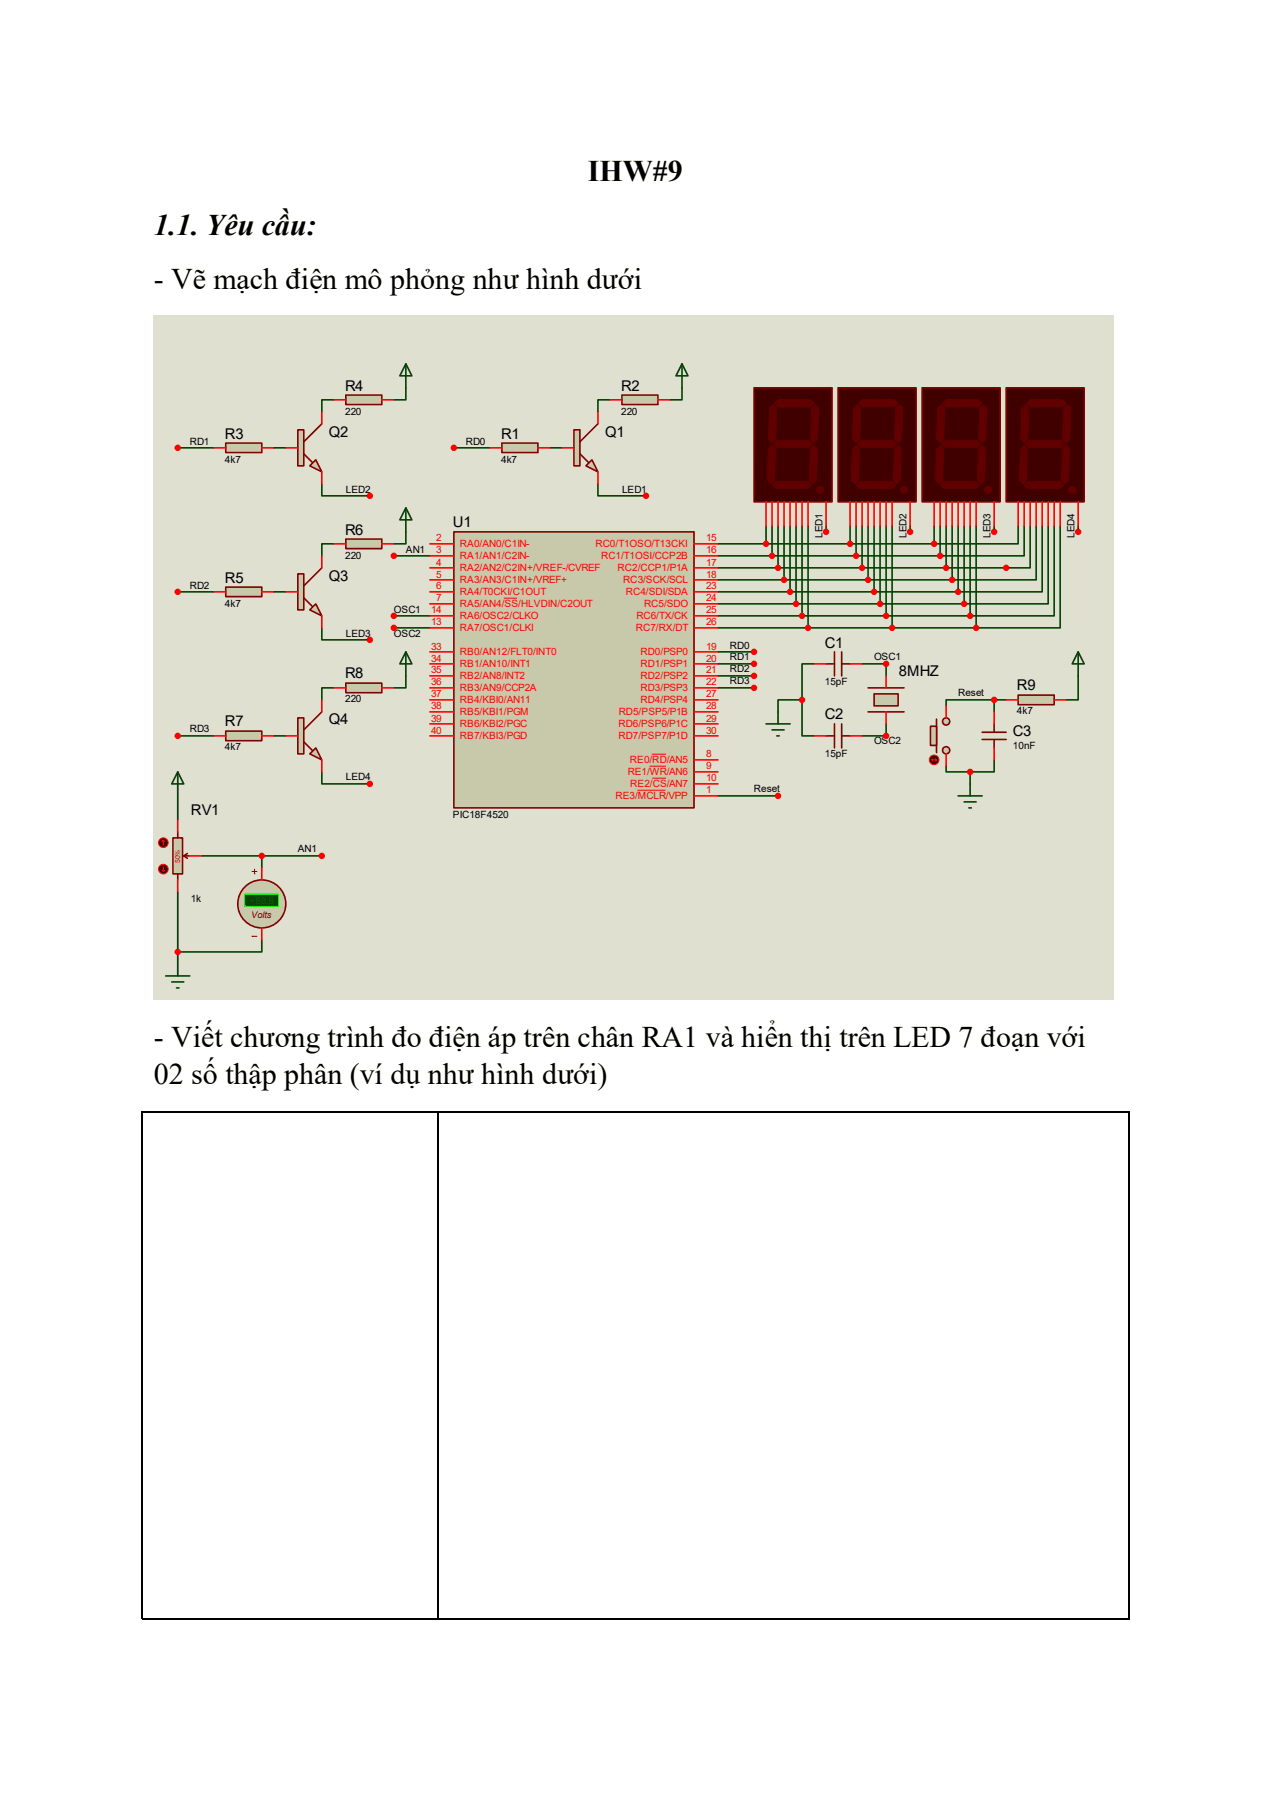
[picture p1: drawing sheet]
<svg xmlns="http://www.w3.org/2000/svg" width="210mm" height="297mm" viewBox="0 0 210 297" stroke-linecap="round" stroke-linejoin="round" font-family="sans-serif">
<path d="M25.4 52.2h158.7v113.1h-158.7z" fill-rule="evenodd" fill="#e0e0d0"/>
<g fill="none" stroke="#004000" stroke-width=".26">
<path d="M29.4 74h5.9M45.2 74h2M53.2 80v2h7.9M55.2 66.1h-2v2M67.1 64.1v2h-2M75 74h5.9M90.9 74h2M98.8 80v2h7.9M100.8 66.1h-2v2M112.7 64.1v2h-2M29.4 97.8h5.9M45.2 97.8h2"/>
<path d="M55.2 89.9h-2v2M65.1 91.9h5.9M67.1 87.9v2h-2M118.6 89.9h35.7M118.6 91.9h36.7M118.6 93.9h37.7M118.6 95.8h38.7M118.6 97.8h39.7M118.6 99.8h40.7M126.6 86.9v3M127.6 86.9v5M128.6 86.9v7"/>
<path d="M129.6 86.9v8.9M130.5 86.9v10.9M131.5 86.9v12.9M132.5 86.9v14.9M133.5 86.9v16.9M136.5 86.9v1M140.5 86.9v3M141.5 86.9v5M142.4 86.9v7M143.4 86.9v8.9M144.4 86.9v10.9M145.4 86.9v12.9"/>
<path d="M146.4 86.9v14.9M147.4 86.9v16.9M150.4 86.9v1M154.3 86.9v3M155.3 86.9v5M156.3 86.9v7M157.3 86.9v8.9M158.3 86.9v10.9M159.3 86.9v12.9M160.3 86.9v14.9M161.3 86.9v16.9M164.3 86.9v1"/>
<path d="M168.2 86.9v3h-13.9M169.2 86.9v5h-13.9M170.2 86.9v7h-13.9M171.2 86.9v8.9h-13.9M172.2 86.9v10.9h-13.9M173.2 86.9v12.9h-13.9M174.2 86.9v14.9h-13.9M175.2 86.9v16.9h-13.9M178.2 86.9v1M53.2 103.8v2h7.9M55.2 113.7h-2v2M65.1 101.8h5.9"/>
<path d="M65.1 103.8h5.9M67.1 111.7v2h-2M118.6 107.7h6M118.6 109.7h6M118.6 101.8h41.7M118.6 103.8h42.7M118.6 111.7h6M118.6 113.7h6M132.5 115.7h-3.9v2M132.5 115.7v5.9h2M134.5 109.7h-2v6M142.4 109.7h4v2"/>
<path d="M146.4 119.6v2h-4M164.3 115.7h-8v1M164.3 115.7v2M164.3 115.7h2M178.2 111.7v4h-2M29.4 121.6h5.9M29.4 131.5v4M45.2 121.6h2M53.2 127.6v2h7.9M118.6 131.5h10M156.3 126.6v1h4M160.3 127.6v2"/>
<path d="M164.3 125.6v2h-4M29.4 147.4v11.9M33.3 141.5h19.9M43.3 155.4v1.9h-13.9M43.3 141.5v1.9"/>
</g>
<path d="M75 87.9h39.7v45.6h-39.7z" fill-rule="evenodd" fill="#c8c8aa" stroke="#800000" stroke-width=".26"/>
<g fill="none" stroke="#f00" stroke-width=".26">
<path d="M71 89.9h4M71 91.9h4M71 93.9h4M71 95.8h4M71 97.8h4M71 99.8h4M114.7 89.9h3.9M114.7 91.9h3.9M114.7 93.9h3.9M114.7 95.8h3.9M114.7 97.8h3.9M114.7 99.8h3.9"/>
<path d="M71 101.8h4M71 103.8h4M71 107.7h4M71 109.7h4M71 111.7h4M71 113.7h4M71 115.7h4M71 117.7h4M71 119.6h4M114.7 101.8h3.9M114.7 103.8h3.9M114.7 107.7h3.9"/>
<path d="M114.7 109.7h3.9M114.7 111.7h3.9M114.7 113.7h3.9M114.7 115.7h3.9M114.7 117.7h3.9M114.7 119.6h3.9M71 121.6h4M114.7 121.6h3.9M114.7 125.6h3.9M114.7 127.6h3.9M114.7 129.6h3.9M114.7 131.5h3.9"/>
</g>
<path d="M83.2 98.9h2.2M105.3 130.6h4.7M107.3 126.6h2.8M107.7 124.7h2.4M107.8 128.6h2.3" fill="none" stroke="#f00" stroke-width=".17"/>
<path d="M82.9 73.2h6v1.6h-6z" fill-rule="evenodd" fill="#c8c8aa" stroke="#800000" stroke-width=".26"/>
<path d="M80.9 74h2M88.9 74h2" fill="none" stroke="#f00" stroke-width=".26"/>
<g fill="#c8c8aa" stroke="#800000" stroke-width=".26">
<path d="M96.8 77l1-1 1 2z"/>
<path d="M94.8 71h1v6h-1z" fill-rule="evenodd"/>
</g>
<path d="M95.8 75l1.4 1.4M98.8 70.1l-3 2.9" fill="none" stroke="#800000" stroke-width=".26"/>
<path d="M92.9 74h1.9M98.8 68.1v2M98.8 78v2" fill="none" stroke="#f00" stroke-width=".26"/>
<g fill="#f00" stroke="#f00" stroke-width=".26">
<circle cx="75" cy="74" r=".4"/>
<circle cx="124.6" cy="107.7" r=".4"/>
<circle cx="124.6" cy="109.7" r=".4"/>
<circle cx="166.3" cy="93.9" r=".4"/>
</g>
<path d="M124.6 64.1h12.9v18.8h-12.9z" fill-rule="evenodd" fill="#400000" stroke="#800000" stroke-width=".26"/>
<g fill="#600000" stroke="#600000" stroke-width=".17">
<path d="M128 66.7l.6-.6h5.3l.6 .6-.6 .6h-5.3z" fill-rule="evenodd"/>
<path d="M134.1 67.5l.6-.6 .6 .6-.2 5.1-.6 .6-.6-.6z" fill-rule="evenodd"/>
<path d="M127.8 73.4l.6-.6h5.3l.6 .6-.6 .6h-5.3z" fill-rule="evenodd"/>
<path d="M127.2 67.5l.6-.6 .6 .6-.2 5.1-.6 .6-.6-.6z" fill-rule="evenodd"/>
<path d="M133.9 74.2l.6-.6 .6 .6-.2 5.2-.6 .6-.6-.6z" fill-rule="evenodd"/>
<path d="M128.2 79.6h5.3l.6 .6-.6 .6h-5.3l-.6-.6z" fill-rule="evenodd"/>
<path d="M127 74.2l.6-.6 .6 .6-.2 5.2-.6 .6-.6-.6z" fill-rule="evenodd"/>
<circle cx="135.5" cy="81" r=".59"/>
</g>
<path d="M126.6 82.9v4M127.6 82.9v4M128.6 82.9v4M129.6 82.9v4M130.5 82.9v4M131.5 82.9v4M132.5 82.9v4M133.5 82.9v4M136.5 82.9v4" fill="none" stroke="#f00" stroke-width=".26"/>
<path d="M138.5 64.1h12.9v18.8h-12.9z" fill-rule="evenodd" fill="#400000" stroke="#800000" stroke-width=".26"/>
<g fill="#600000" stroke="#600000" stroke-width=".17">
<path d="M141.9 66.7l.5-.6h5.4l.6 .6-.6 .6h-5.4z" fill-rule="evenodd"/>
<path d="M148.6 66.9l.6 .6-.2 5.1-.6 .6-.6-.6 .2-5.1z" fill-rule="evenodd"/>
<path d="M142.2 72.8h5.4l.6 .6-.6 .6h-5.4l-.5-.6z" fill-rule="evenodd"/>
<path d="M141.1 67.5l.6-.6 .5 .6-.2 5.1-.5 .6-.6-.6z" fill-rule="evenodd"/>
<path d="M147.8 74.2l.6-.6 .6 .6-.2 5.2-.6 .6-.6-.6z" fill-rule="evenodd"/>
<path d="M141.5 80.2l.5-.6h5.4l.6 .6-.6 .6h-5.4z" fill-rule="evenodd"/>
<path d="M140.9 74.2l.6-.6 .5 .6-.1 5.2-.6 .6-.6-.6z" fill-rule="evenodd"/>
<circle cx="149.4" cy="81" r=".59"/>
</g>
<path d="M140.5 82.9v4M141.5 82.9v4M142.4 82.9v4M143.4 82.9v4M144.4 82.9v4M145.4 82.9v4M146.4 82.9v4M147.4 82.9v4M150.4 82.9v4" fill="none" stroke="#f00" stroke-width=".26"/>
<g fill="#f00" stroke="#f00" stroke-width=".26">
<circle cx="126.6" cy="89.9" r=".4"/>
<circle cx="127.6" cy="91.9" r=".4"/>
<circle cx="128.6" cy="93.9" r=".4"/>
<circle cx="129.6" cy="95.8" r=".4"/>
<circle cx="130.5" cy="97.8" r=".4"/>
<circle cx="131.5" cy="99.8" r=".4"/>
<circle cx="132.5" cy="101.8" r=".4"/>
<circle cx="133.5" cy="103.8" r=".4"/>
</g>
<path d="M152.4 64.1h12.9v18.8h-12.9z" fill-rule="evenodd" fill="#400000" stroke="#800000" stroke-width=".26"/>
<g fill="#600000" stroke="#600000" stroke-width=".17">
<path d="M155.7 66.7l.6-.6h5.4l.6 .6-.6 .6h-5.4z" fill-rule="evenodd"/>
<path d="M161.9 67.5l.6-.6 .6 .6-.2 5.1-.6 .6-.6-.6z" fill-rule="evenodd"/>
<path d="M155.5 73.4l.6-.6h5.4l.6 .6-.6 .6h-5.4z" fill-rule="evenodd"/>
<path d="M155.5 66.9l.6 .6-.2 5.1-.6 .6-.6-.6 .2-5.1z" fill-rule="evenodd"/>
<path d="M161.7 74.2l.6-.6 .6 .6-.2 5.2-.6 .6-.6-.6z" fill-rule="evenodd"/>
<path d="M155.3 80.2l.6-.6h5.4l.6 .6-.6 .6h-5.4z" fill-rule="evenodd"/>
<path d="M154.7 74.2l.6-.6 .6 .6-.2 5.2-.6 .6-.6-.6z" fill-rule="evenodd"/>
<circle cx="163.3" cy="81" r=".59"/>
</g>
<path d="M154.3 82.9v4M155.3 82.9v4M156.3 82.9v4M157.3 82.9v4M158.3 82.9v4M159.3 82.9v4M160.3 82.9v4M161.3 82.9v4M164.3 82.9v4" fill="none" stroke="#f00" stroke-width=".26"/>
<path d="M166.3 64.1h12.8v18.8h-12.8z" fill-rule="evenodd" fill="#400000" stroke="#800000" stroke-width=".26"/>
<g fill="#600000" stroke="#600000" stroke-width=".17">
<path d="M170.2 66.1h5.4l.6 .6-.6 .6h-5.4l-.6-.6z" fill-rule="evenodd"/>
<path d="M175.8 67.5l.6-.6 .6 .6-.2 5.1-.6 .6-.6-.6z" fill-rule="evenodd"/>
<path d="M169.4 73.4l.6-.6h5.4l.6 .6-.6 .6h-5.4z" fill-rule="evenodd"/>
<path d="M168.8 67.5l.6-.6 .6 .6-.2 5.1-.6 .6-.6-.6z" fill-rule="evenodd"/>
<path d="M176.2 73.6l.6 .6-.2 5.2-.6 .6-.6-.6 .2-5.2z" fill-rule="evenodd"/>
<path d="M169.2 80.2l.6-.6h5.4l.6 .6-.6 .6h-5.4z" fill-rule="evenodd"/>
<path d="M169.2 73.6l.6 .6-.2 5.2-.6 .6-.6-.6 .2-5.2z" fill-rule="evenodd"/>
<circle cx="177.2" cy="81" r=".59"/>
</g>
<path d="M168.2 82.9v4M169.2 82.9v4M170.2 82.9v4M171.2 82.9v4M172.2 82.9v4M173.2 82.9v4M174.2 82.9v4M175.2 82.9v4M178.2 82.9v4" fill="none" stroke="#f00" stroke-width=".26"/>
<g fill="#f00" stroke="#f00" stroke-width=".26">
<circle cx="140.5" cy="89.9" r=".4"/>
<circle cx="141.5" cy="91.9" r=".4"/>
<circle cx="142.4" cy="93.9" r=".4"/>
<circle cx="143.4" cy="95.8" r=".4"/>
<circle cx="144.4" cy="97.8" r=".4"/>
<circle cx="145.4" cy="99.8" r=".4"/>
<circle cx="146.4" cy="101.8" r=".4"/>
<circle cx="147.4" cy="103.8" r=".4"/>
<circle cx="154.4" cy="89.9" r=".4"/>
<circle cx="155.3" cy="91.9" r=".4"/>
<circle cx="156.3" cy="93.9" r=".4"/>
<circle cx="157.3" cy="95.8" r=".4"/>
<circle cx="158.3" cy="97.8" r=".4"/>
<circle cx="159.3" cy="99.8" r=".4"/>
<circle cx="160.3" cy="101.8" r=".4"/>
<circle cx="161.3" cy="103.8" r=".4"/>
<circle cx="124.6" cy="111.7" r=".4"/>
<circle cx="124.6" cy="113.7" r=".4"/>
<circle cx="136.5" cy="87.9" r=".4"/>
<circle cx="150.4" cy="87.9" r=".4"/>
<circle cx="164.3" cy="87.9" r=".4"/>
<circle cx="178.2" cy="87.9" r=".4"/>
</g>
<path d="M102.8 65.3h5.9v1.6h-5.9z" fill-rule="evenodd" fill="#c8c8aa" stroke="#800000" stroke-width=".26"/>
<path d="M100.8 66.1h2M108.7 66.1h2" fill="none" stroke="#f00" stroke-width=".26"/>
<circle cx="106.7" cy="82" r=".4" fill="#f00" stroke="#f00" stroke-width=".26"/>
<path d="M112.7 60.1l1 2h-2zM112.7 60.1v4" fill="none" stroke="#004000" stroke-width=".26"/>
<path d="M37.3 73.2h6v1.6h-6z" fill-rule="evenodd" fill="#c8c8aa" stroke="#800000" stroke-width=".26"/>
<path d="M35.3 74h2M43.3 74h1.9" fill="none" stroke="#f00" stroke-width=".26"/>
<g fill="#c8c8aa" stroke="#800000" stroke-width=".26">
<path d="M51.2 77l1-1 1 2z"/>
<path d="M49.2 71h1v6h-1z" fill-rule="evenodd"/>
</g>
<path d="M50.2 75l1.4 1.4M53.2 70.1l-3 2.9" fill="none" stroke="#800000" stroke-width=".26"/>
<path d="M47.2 74h2M53.2 68.1v2M53.2 78v2" fill="none" stroke="#f00" stroke-width=".26"/>
<circle cx="29.4" cy="74" r=".4" fill="#f00" stroke="#f00" stroke-width=".26"/>
<path d="M57.1 65.3h6v1.6h-6z" fill-rule="evenodd" fill="#c8c8aa" stroke="#800000" stroke-width=".26"/>
<path d="M55.2 66.1h1.9M63.1 66.1h2" fill="none" stroke="#f00" stroke-width=".26"/>
<circle cx="61.1" cy="82" r=".4" fill="#f00" stroke="#f00" stroke-width=".26"/>
<path d="M67.1 60.1l1 2h-2zM67.1 60.1v4" fill="none" stroke="#004000" stroke-width=".26"/>
<path d="M37.3 97h6v1.6h-6z" fill-rule="evenodd" fill="#c8c8aa" stroke="#800000" stroke-width=".26"/>
<path d="M35.3 97.8h2M43.3 97.8h1.9" fill="none" stroke="#f00" stroke-width=".26"/>
<g fill="#c8c8aa" stroke="#800000" stroke-width=".26">
<path d="M51.2 100.8l1-1 1 2z"/>
<path d="M49.2 94.8h1v6h-1z" fill-rule="evenodd"/>
</g>
<path d="M50.2 98.8l1.4 1.4M53.2 93.9l-3 2.9" fill="none" stroke="#800000" stroke-width=".26"/>
<path d="M47.2 97.8h2M53.2 91.9v2M53.2 101.8v2" fill="none" stroke="#f00" stroke-width=".26"/>
<circle cx="29.4" cy="97.8" r=".4" fill="#f00" stroke="#f00" stroke-width=".26"/>
<path d="M57.1 89.1h6v1.6h-6z" fill-rule="evenodd" fill="#c8c8aa" stroke="#800000" stroke-width=".26"/>
<path d="M55.2 89.9h1.9M63.1 89.9h2" fill="none" stroke="#f00" stroke-width=".26"/>
<circle cx="61.1" cy="105.8" r=".4" fill="#f00" stroke="#f00" stroke-width=".26"/>
<path d="M67.1 83.9l1 2h-2zM67.1 83.9v4" fill="none" stroke="#004000" stroke-width=".26"/>
<path d="M37.3 120.8h6v1.6h-6z" fill-rule="evenodd" fill="#c8c8aa" stroke="#800000" stroke-width=".26"/>
<path d="M35.3 121.6h2M43.3 121.6h1.9" fill="none" stroke="#f00" stroke-width=".26"/>
<g fill="#c8c8aa" stroke="#800000" stroke-width=".26">
<path d="M51.2 124.6l1-1 1 2z"/>
<path d="M49.2 118.7h1v5.9h-1z" fill-rule="evenodd"/>
</g>
<path d="M53.2 117.7l-3 2.9M50.2 122.6l1.4 1.4" fill="none" stroke="#800000" stroke-width=".26"/>
<path d="M53.2 115.7v2M47.2 121.6h2M53.2 125.6v2" fill="none" stroke="#f00" stroke-width=".26"/>
<circle cx="29.4" cy="121.6" r=".4" fill="#f00" stroke="#f00" stroke-width=".26"/>
<path d="M57.1 112.9h6v1.6h-6z" fill-rule="evenodd" fill="#c8c8aa" stroke="#800000" stroke-width=".26"/>
<path d="M55.2 113.7h1.9M63.1 113.7h2" fill="none" stroke="#f00" stroke-width=".26"/>
<circle cx="61.1" cy="129.6" r=".4" fill="#f00" stroke="#f00" stroke-width=".26"/>
<path d="M67.1 107.7l1 2h-2zM67.1 107.7v4" fill="none" stroke="#004000" stroke-width=".26"/>
<path d="M143.4 113.7h6M143.4 117.7h6" fill="none" stroke="#800000" stroke-width=".26"/>
<path d="M144.4 114.7h4v2h-4z" fill-rule="evenodd" fill="#c8c8aa" stroke="#800000" stroke-width=".26"/>
<path d="M134.5 109.7h2M140.5 109.7h1.9M146.4 111.7v2M146.4 117.7v1.9M134.5 121.6h2M140.5 121.6h1.9" fill="none" stroke="#f00" stroke-width=".26"/>
<path d="M136.5 109.7h1.4M137.9 107.7v4M137.9 119.6v4M139.1 107.7v4M139.1 119.6v4M139.1 109.7h1.4M136.5 121.6h1.4M139.1 121.6h1.4" fill="none" stroke="#800000" stroke-width=".26"/>
<path d="M126.6 119.6h3.9M128.6 117.7v1.9M127.6 120.6h2M128.4 121.6h.4" fill="none" stroke="#004000" stroke-width=".26"/>
<g fill="#f00" stroke="#f00" stroke-width=".26">
<circle cx="132.5" cy="115.7" r=".4"/>
<circle cx="146.4" cy="109.7" r=".4"/>
<circle cx="146.4" cy="121.6" r=".4"/>
</g>
<g fill="#c8c8aa" stroke="#800000" stroke-width=".26">
<circle cx="156.3" cy="124" r=".59"/>
<circle cx="156.3" cy="119.2" r=".59"/>
</g>
<path d="M154.7 118.9v5.5" fill="none" stroke="#800000" stroke-width=".26"/>
<path d="M153.8 120h.9v3.2h-.9z" fill-rule="evenodd" fill="#c8c8aa" stroke="#800000" stroke-width=".26"/>
<path d="M156.3 116.7v2M156.3 124.6v2" fill="none" stroke="#f00" stroke-width=".26"/>
<circle cx="154.4" cy="125.6" r=".79" fill="#400000" stroke="#f00" stroke-width=".17"/>
<path d="M154 125.6h.7M154 125.6l.2 .2M154.2 125.4l-.2 .2M154.5 125.4l.2 .2M154.7 125.6l-.2 .2" fill="none" stroke="#f00" stroke-width=".17"/>
<path d="M164.3 119.6v1.4M162.3 122.2h4M162.3 121h4M164.3 122.2v1.4" fill="none" stroke="#800000" stroke-width=".26"/>
<path d="M164.3 117.7v1.9M164.3 123.6v2" fill="none" stroke="#f00" stroke-width=".26"/>
<path d="M158.3 131.5h4M159.3 132.5h2M160.1 133.5h.4M160.3 129.6v1.9" fill="none" stroke="#004000" stroke-width=".26"/>
<circle cx="160.3" cy="127.6" r=".4" fill="#f00" stroke="#f00" stroke-width=".26"/>
<path d="M168.2 114.9h6v1.6h-6z" fill-rule="evenodd" fill="#c8c8aa" stroke="#800000" stroke-width=".26"/>
<path d="M166.3 115.7h1.9M174.2 115.7h2" fill="none" stroke="#f00" stroke-width=".26"/>
<path d="M178.2 107.7l.9 2h-1.9zM178.2 107.7v4" fill="none" stroke="#004000" stroke-width=".26"/>
<g fill="#f00" stroke="#f00" stroke-width=".26">
<circle cx="164.3" cy="115.7" r=".4"/>
<circle cx="128.6" cy="131.5" r=".4"/>
<circle cx="65.1" cy="101.8" r=".4"/>
<circle cx="65.1" cy="103.8" r=".4"/>
</g>
<path d="M28.6 138.5h1.6v5.9h-1.6z" fill-rule="evenodd" fill="#c8c8aa" stroke="#800000" stroke-width=".26"/>
<path d="M29.4 137.5v1M29.4 144.4v1M30.4 141.5l.6 .4M30.4 141.5h1M31 141.1l-.6 .4" fill="none" stroke="#800000" stroke-width=".26"/>
<path d="M29.4 135.5v2M29.4 145.4v2M31.4 141.5h1.9" fill="none" stroke="#f00" stroke-width=".26"/>
<circle cx="27" cy="139.3" r=".79" fill="#400000" stroke="#f00" stroke-width=".17"/>
<path d="M27 138.9l-.2 .2M27 138.9l.2 .2M27 138.9v.8" fill="none" stroke="#f00" stroke-width=".17"/>
<circle cx="27" cy="143.6" r=".79" fill="#400000" stroke="#f00" stroke-width=".17"/>
<path d="M26.8 143.8l.2 .2M27 143.3v.7M27.2 143.8l-.2 .2" fill="none" stroke="#f00" stroke-width=".17"/>
<circle cx="43.3" cy="149.4" r="4" fill="#c8c8aa" stroke="#800000" stroke-width=".26"/>
<path d="M41.7 144h.8M41.7 154.8h.8M42.1 143.6v.8" fill="none" stroke="#800000" stroke-width=".17"/>
<path d="M40.5 147.8h5.5v2h-5.5z" fill-rule="evenodd" fill="#004000" stroke="#0f0" stroke-width=".17"/>
<path d="M43.3 143.4v2M43.3 153.4v2" fill="none" stroke="#f00" stroke-width=".26"/>
<path d="M29.4 127.6l1 2h-2zM29.4 127.6v3.9M29.4 159.3v2M27.4 161.3h4M28.4 162.3h2M29.2 163.3h.4" fill="none" stroke="#004000" stroke-width=".26"/>
<g fill="#f00" stroke="#f00" stroke-width=".26">
<circle cx="29.4" cy="157.3" r=".4"/>
<circle cx="43.3" cy="141.5" r=".4"/>
<circle cx="53.2" cy="141.5" r=".4"/>
<circle cx="65.1" cy="91.9" r=".4"/>
</g>
<path d="M23.4 183.8h163M23.5 183.9v83.7M72.4 183.9v83.7M186.5 183.9v83.7M23.4 267.5h48.9M72.5 267.5h113.9" fill="none" stroke="#000" stroke-width=".17"/>
<path d="M186.4 183.7h.2v.2h-.2zM186.4 267.5h.2v.1h-.2z" fill="#000"/>
<g font-size="5">
<text x="97.1" y="29.9">IHW#9</text>
<text x="25.4" y="38.9">1.1. Yêu cầu:</text>
<text x="25.4" y="47.8">- Vẽ mạch điện mô phỏng như hình dưới</text>
<text x="25.4" y="173.1">- Viết chương trình đo điện áp trên chân RA1 và hiển thị trên LED 7 đoạn với</text>
<text x="25.4" y="179.2">02 số thập phân (ví dụ như hình dưới)</text>
</g>
<g font-size="2.4">
<text x="57" y="64.6">R4</text>
<text x="102.7" y="64.6">R2</text>
<text x="37.2" y="72.5">R3</text>
<text x="54.4" y="72.2">Q2</text>
<text x="82.8" y="72.5">R1</text>
<text x="100" y="72.2">Q1</text>
<text x="57" y="88.4">R6</text>
<text x="74.8" y="87.2">U1</text>
<text x="54.4" y="96">Q3</text>
<text x="37.2" y="96.3">R5</text>
<text x="136.3" y="107">C1</text>
<text x="57" y="112.1">R8</text>
<text x="148.5" y="111.8">8MHZ</text>
<text x="54.4" y="119.7">Q4</text>
<text x="136.3" y="118.9">C2</text>
<text x="168" y="114.1">R9</text>
<text x="37.2" y="120.1">R7</text>
<text x="167.4" y="121.7">C3</text>
<text x="31.5" y="134.7">RV1</text>
</g>
<g font-size="1.7">
<text x="57" y="68.5">220</text>
<text x="102.7" y="68.5">220</text>
<text x="31.4" y="73.5">RD1</text>
<text x="37.2" y="76.5">4k7</text>
<text x="77" y="73.5">RD0</text>
<text x="82.8" y="76.5">4k7</text>
<text x="57.1" y="81.4">LED2</text>
<text x="102.8" y="81.4">LED1</text>
<text x="135.9" y="88.9" transform="rotate(-90 135.9 88.9)">LED1</text>
<text x="149.8" y="88.9" transform="rotate(-90 149.8 88.9)">LED2</text>
<text x="163.7" y="88.9" transform="rotate(-90 163.7 88.9)">LED3</text>
<text x="177.5" y="88.9" transform="rotate(-90 177.5 88.9)">LED4</text>
<text x="57" y="92.3">220</text>
<text x="67.1" y="91.4">AN1</text>
<text x="31.4" y="97.3">RD2</text>
<text x="37.2" y="100.3">4k7</text>
<text x="65.1" y="101.3">OSC1</text>
<text x="57.1" y="105.2">LED3</text>
<text x="65.1" y="105.2">OSC2</text>
<text x="120.6" y="107.2">RD0</text>
<text x="120.6" y="109.1">RD1</text>
<text x="120.6" y="111.1">RD2</text>
<text x="120.6" y="113.1">RD3</text>
<text x="136.3" y="113.3">15pF</text>
<text x="144.4" y="109.1">OSC1</text>
<text x="57" y="116.1">220</text>
<text x="158.3" y="115.1">Reset</text>
<text x="168" y="118.1">4k7</text>
<text x="31.4" y="121">RD3</text>
<text x="37.2" y="124">4k7</text>
<text x="136.3" y="125.2">15pF</text>
<text x="144.4" y="123">OSC2</text>
<text x="167.4" y="123.9">10nF</text>
<text x="57.1" y="129">LED4</text>
<text x="124.6" y="130.9">Reset</text>
<text x="74.8" y="135.1">PIC18F4520</text>
<text x="49.2" y="140.9">AN1</text>
<text x="31.5" y="149">1k</text>
</g>
<g font-size="1.7" fill="#f00">
<text x="72.1" y="89.5">2</text>
<text x="116.7" y="89.5">15</text>
<text x="72.1" y="91.5">3</text>
<text x="72.1" y="93.5">4</text>
<text x="72.1" y="95.5">5</text>
<text x="76" y="90.4">RA0/AN0/C1IN-</text>
<text x="76" y="92.4">RA1/AN1/C2IN-</text>
<text x="76" y="94.4">RA2/AN2/C2IN+/VREF-/CVREF</text>
<text x="98.4" y="90.4">RC0/T1OSO/T13CKI</text>
<text x="99.3" y="92.4">RC1/T1OSI/CCP2B</text>
<text x="102" y="94.4">RC2/CCP1/P1A</text>
<text x="116.7" y="91.5">16</text>
<text x="116.7" y="93.5">17</text>
<text x="116.7" y="95.5">18</text>
<text x="71.2" y="101.4">14</text>
<text x="72.1" y="97.4">6</text>
<text x="72.1" y="99.4">7</text>
<text x="76" y="96.3">RA3/AN3/C1IN+/VREF+</text>
<text x="76" y="98.3">RA4/T0CKI/C1OUT</text>
<text x="76" y="100.3">RA5/AN4/SS/HLVDIN/C2OUT</text>
<text x="103" y="96.3">RC3/SCK/SCL</text>
<text x="103.4" y="98.3">RC4/SDI/SDA</text>
<text x="106.4" y="100.3">RC5/SDO</text>
<text x="116.7" y="97.4">23</text>
<text x="116.7" y="99.4">24</text>
<text x="116.7" y="101.4">25</text>
<text x="71.2" y="103.4">13</text>
<text x="71.2" y="107.4">33</text>
<text x="76" y="102.3">RA6/OSC2/CLKO</text>
<text x="76" y="104.3">RA7/OSC1/CLKI</text>
<text x="105.1" y="104.3">RC7/RX/DT</text>
<text x="105.2" y="102.3">RC6/TX/CK</text>
<text x="116.7" y="103.4">26</text>
<text x="116.7" y="107.4">19</text>
<text x="71.2" y="109.3">34</text>
<text x="71.2" y="111.3">35</text>
<text x="71.2" y="113.3">36</text>
<text x="76" y="108.3">RB0/AN12/FLT0/INT0</text>
<text x="76" y="110.2">RB1/AN10/INT1</text>
<text x="76" y="112.2">RB2/AN8/INT2</text>
<text x="105.8" y="108.3">RD0/PSP0</text>
<text x="105.8" y="110.2">RD1/PSP1</text>
<text x="105.8" y="112.2">RD2/PSP2</text>
<text x="116.7" y="109.3">20</text>
<text x="116.7" y="111.3">21</text>
<text x="116.7" y="113.3">22</text>
<text x="71.2" y="115.3">37</text>
<text x="71.2" y="117.3">38</text>
<text x="71.2" y="119.3">39</text>
<text x="76" y="114.2">RB3/AN9/CCP2A</text>
<text x="76" y="116.2">RB4/KBI0/AN11</text>
<text x="76" y="118.2">RB5/KBI1/PGM</text>
<text x="102.2" y="118.2">RD5/PSP5/P1B</text>
<text x="105.8" y="114.2">RD3/PSP3</text>
<text x="105.8" y="116.2">RD4/PSP4</text>
<text x="116.7" y="115.3">27</text>
<text x="116.7" y="117.3">28</text>
<text x="116.7" y="119.3">29</text>
<text x="71.2" y="121.2">40</text>
<text x="76" y="120.2">RB6/KBI2/PGC</text>
<text x="76" y="122.2">RB7/KBI3/PGD</text>
<text x="102.2" y="120.2">RD6/PSP6/P1C</text>
<text x="102.2" y="122.2">RD7/PSP7/P1D</text>
<text x="116.7" y="121.2">30</text>
<text x="116.7" y="125.2">8</text>
<text x="103.7" y="128.1">RE1/WR/AN6</text>
<text x="104.1" y="126.1">RE0/RD/AN5</text>
<text x="104.1" y="130.1">RE2/CS/AN7</text>
<text x="116.7" y="127.2">9</text>
<text x="116.7" y="129.2">10</text>
<text x="116.7" y="131.1">1</text>
<text x="101.7" y="132.1">RE3/MCLR/VPP</text>
</g>
<text font-size="1.7" fill="#008000" x="41.2" y="149.3">+88.8</text>
<text font-size="1.5" fill="#800000" x="41.5" y="151.7">Volts</text>
<text font-size="1.1" fill="#c00000" x="29.8" y="142.6" transform="rotate(-90 29.8 142.6)">50%</text>
</svg>
